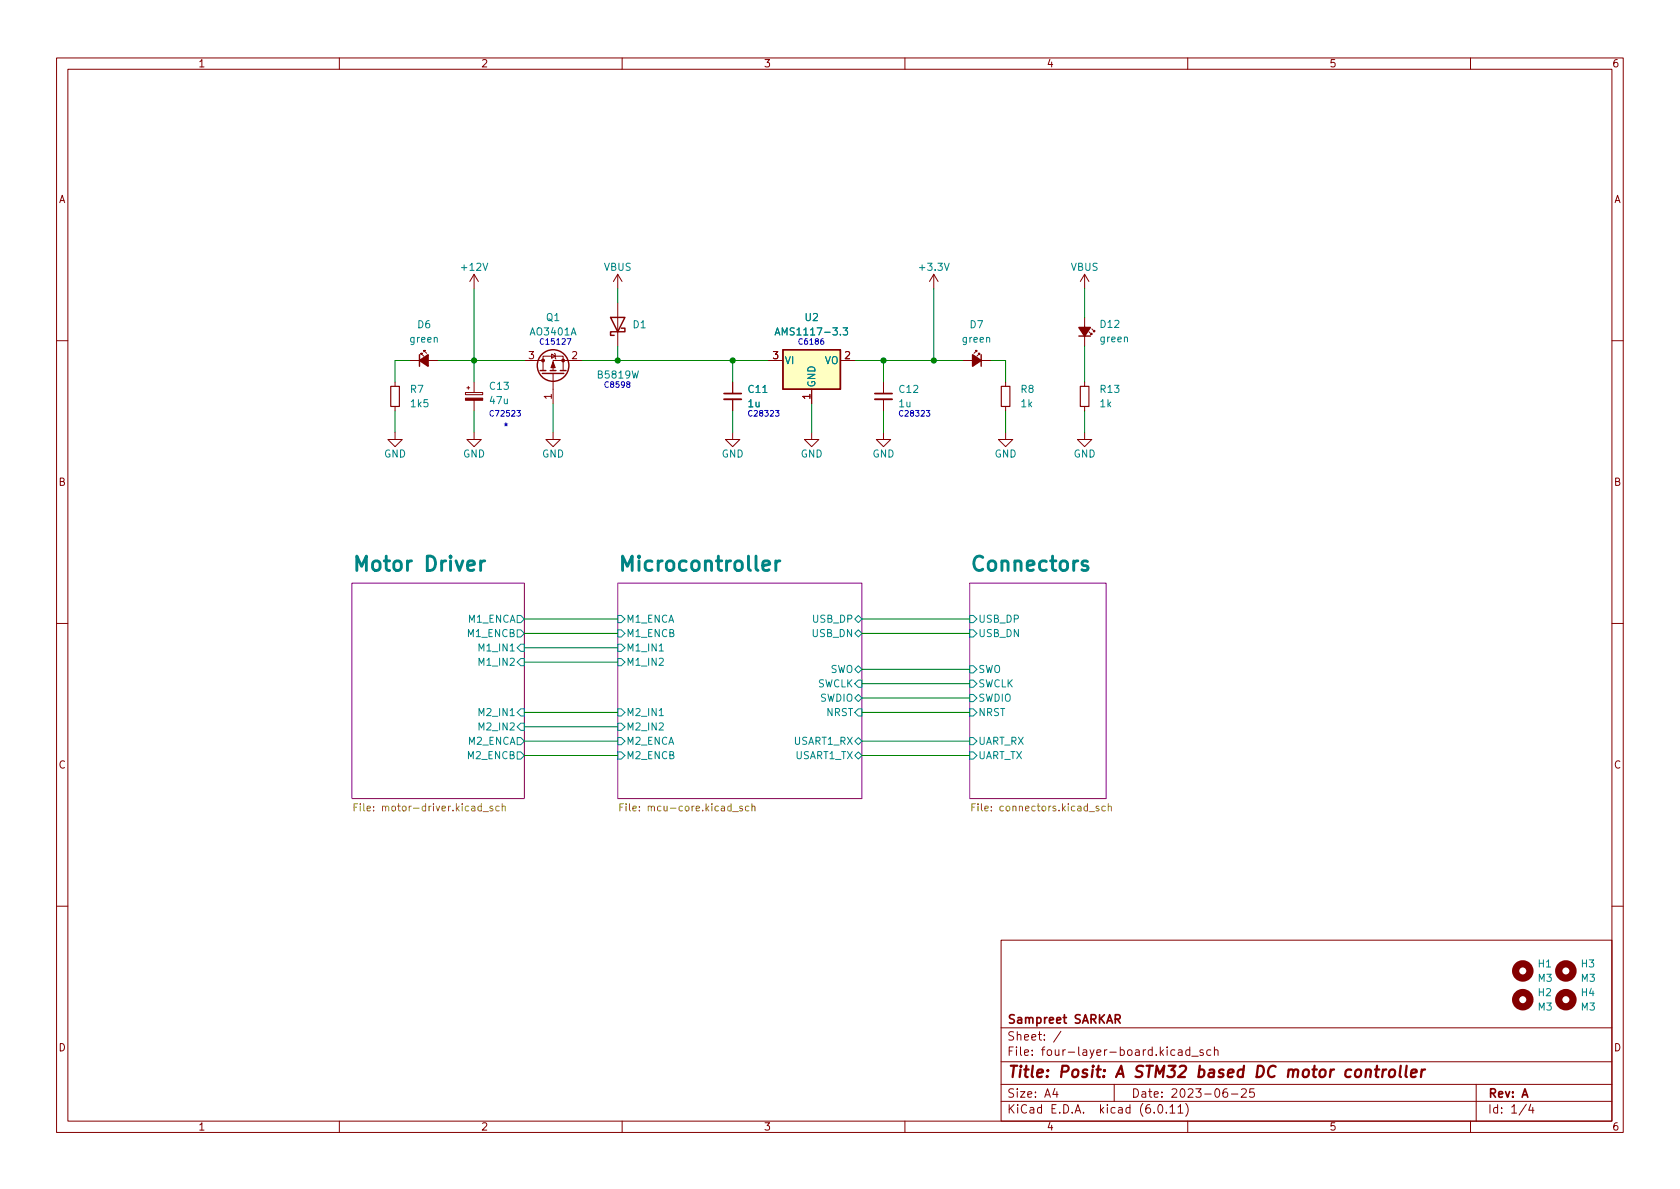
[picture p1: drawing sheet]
<svg xmlns="http://www.w3.org/2000/svg" width="297mm" height="210mm" viewBox="0 0 297 210" stroke-linecap="round" stroke-linejoin="round" font-family="sans-serif">
<g fill="none" stroke="#840000" stroke-width=".18">
<path d="M10 10.2h277v190.1h-277zM12 12.2h273v186.1h-273zM60 10.2v2M110 10.2v2M160 10.2v2M210 10.2v2M260 10.2v2M83.8 48.5l-.7 1.3M83.8 48.5v2.5M83.8 48.5l.8 1.3M109.2 48.5l-.7 1.3M109.2 48.5v2.5"/>
<path d="M109.2 53.6v7.6M109.2 48.5l.8 1.3M165.1 48.5l-.8 1.3M165.1 48.5v2.5M165.1 48.5l.8 1.3M191.8 48.5v2.5M191.8 56.1v5.1M191.8 48.5l-.8 1.3M191.8 48.5l.7 1.3M192.5 58.7l.5 .5v-.3v.3h-.2M193 58.2l.5 .5v-.3v.3h-.2M10 60.2h2"/>
<path d="M69.8 76.4v1.3h1.3l-1.3 1.3-1.2-1.3h1.2M69.8 67.6v.7M69.8 71.9v.7M72.4 63.7h5.1M74.4 62.7v-.2h.3h-.3l.5 .5M74.9 62.2v-.2h.3h-.3l.5 .5M82.3 69.4h3v.4h-3zM82.5 68.6h.6M82.8 68.3v.5M83.8 76.4v1.3h1.3l-1.3 1.3-1.3-1.3h1.3M83.8 67.6v1.8M83.8 70.8v1.8"/>
<path d="M92.7 63.7h3.3M96 65.5v-2.5h3.6v2.5M97.5 62.6l.7 .4-.7 .4zM97.8 76.4v1.3h1.3l-1.3 1.3-1.3-1.3h1.3M97.8 66v5.4M98 62.5l.2 .1v.8l.1 .1M102.9 63.7h-5.1v1.8M129.5 76.4v1.3h1.3l-1.3 1.3-1.2-1.3h1.2M129.5 67.6v2M129.5 70.6v2M135.9 63.7h2.5M143.5 76.4v1.3h1.3l-1.3 1.3-1.3-1.3h1.3"/>
<path d="M143.5 68.8v2.6M148.6 63.7h2.5M156.2 76.4v1.3h1.3l-1.3 1.3-1.3-1.3h1.3M156.2 67.6v2M156.2 70.6v2M170.2 63.7h5.1M172.7 62.2v-.2h-.2h.2l-.5 .5M173.2 62.7v-.2h-.2h.2l-.5 .5M177.8 76.4v1.3h-1.3l1.3 1.3 1.3-1.3h-1.3M177.8 67.6v.7M177.8 71.9v.7M191.8 76.4v1.3h-1.3l1.3 1.3 1.2-1.3h-1.2"/>
<path d="M191.8 67.6v.7M191.8 71.9v.7M285 60.2h2M10 110.2h2M285 110.2h2M10 160.2h2M177 166.3h108v32h-108zM285 160.2h2M60 198.3v2M110 198.3v2M160 198.3v2M177 194.8h108"/>
<path d="M177 191.8h108M177 187.8h108M177 181.8h108M182.5 186.5v.1M182.5 185.7v.1M184.6 183.8v.1M184.6 183v.1M187.6 182.4l-1.3 1.9M197 191.8v3M209.6 195.1a1.72 1.72 0 0 1 0 2.3M210 198.3v2M210.4 185.7l-.5-.1-.3 .3v.4l.2 .3h.6"/>
<path d="M210.4 185.1v1.5M210.7 186.8h1.2M212.7 185.7l-.3-.1-.3 .2 .1 .3 .5 .1v.4h-.6M214.1 185.7l-.5-.1-.2 .3v.4l.1 .3h.6M214.7 185.8l.2-.2 .4 .1 .1 .9M214.7 185.1v1.5M217.7 193.5h1.2M219.5 192.7l.6-.2 .2 .2 .1 .3-1 1h1M221.7 192.5h-.7l-.1 .7 .2-.1 .5 .1 .2 .2-.1 .5-.2 .1-.6-.1M260 198.3v2M261 191.8v6.5M270.6 195.3l-.3 1h.9"/>
<path d="M271 195.8v1"/>
</g>
<path d="M212 189.2l.3-.1 .5 .1 .2 .3-.1 .6a.66 .66 0 0 1-1 .3M212.1 188.5l-.2 2M222.4 188.5h.5a1.08 1.08 0 0 1 .6 1 1.08 1.08 0 0 1-.8 1h-.5zM238.9 189.2a.66 .66 0 0 0-1 .3l-.1 .6 .2 .3 .2 .1 .6-.1" fill="none" stroke="#840000" stroke-width=".4"/>
<path d="M128 69.6h3.1M154.7 69.6h3M188 179.9h.6M188.2 179.4v1.3l.4 .2" fill="none" stroke="#840000" stroke-width=".3"/>
<g fill="#fff" stroke="#fff" stroke-width=".18">
<path d="M109.2 103.1h43.2v38.1h-43.2z"/>
<path d="M171.4 103.1h24.2v38.1h-24.2z"/>
<path d="M62.2 103.1h30.5v38.1h-30.5z"/>
</g>
<path d="M62.2 103.1h30.5v38.1h-30.5zM109.2 103.1h43.2v38.1h-43.2zM171.4 103.1h24.2v38.1h-24.2z" fill="none" stroke="#840084" stroke-width=".18"/>
<g fill="none" stroke="#008484" stroke-width=".18">
<path d="M76.8 59.8l.2-.1h.3v.8M85.4 46.5l.4 1.3 .4-1.3M101 59.2l.4-1.2 .4 1.2M148.6 59.1v.1M149.1 58h.8l-.5 .5 .4 .1v.5l-.2 .1-.5-.1M167 46.5l.4 1.3 .4-1.3M174.4 59.8l.2-.1h.3l.1 .8M198.8 59.7l.2-.1 .3 .1v.7M111.8 65.6l.3 1.3 .2-.9 .3 .9 .3-1.3M134.9 69.4h.7M90.2 115.1h.7M91.4 108.8h.7l.6 .7-.6 .6h-.7z"/>
<path d="M91.4 111.4h.7l.6 .6-.6 .6h-.7zM91.4 114.5l.7-.6h.6v1.3h-.6zM92.1 116.5h.6v1.2h-.6l-.7-.6zM109.2 113.9h.7l.6 .6-.6 .7h-.7zM109.2 116.5h.7l.6 .6-.6 .6h-.7zM109.2 108.8h.7l.6 .7-.6 .6h-.7zM109.2 111.4h.7l.6 .6-.6 .6h-.7zM116.6 115.1h.7M151.1 109.5l.7-.7 .6 .7-.6 .6zM151.1 112l.7-.6 .6 .6-.6 .6zM151.1 118.4l.7-.7 .6 .7-.6 .6zM171.4 108.8h.7l.6 .7-.6 .6h-.7z"/>
<path d="M171.4 111.4h.7l.6 .6-.6 .6h-.7zM171.4 117.7h.7l.6 .7-.6 .6h-.7zM90.2 126.6h.7M91.4 126l.7-.7h.6v1.3h-.6zM91.4 130.4h.7l.6 .7-.6 .6h-.7zM91.4 133h.7l.6 .6-.6 .6h-.7zM92.1 127.9h.6v1.3h-.6l-.7-.7zM109.2 125.3h.7l.6 .7-.6 .6h-.7zM109.2 130.4h.7l.6 .7-.6 .6h-.7zM109.2 133h.7l.6 .6-.6 .6h-.7zM109.2 127.9h.7l.6 .6-.6 .7h-.7zM116.6 126.6h.7"/>
<path d="M151.1 123.4l.7-.6 .6 .6-.6 .7zM151.1 133.6l.7-.6 .6 .6-.6 .6zM151.8 120.3h.6v1.2h-.6l-.7-.6zM151.8 125.3h.6v1.3h-.6l-.7-.6zM151.8 130.4l.6 .7-.6 .6-.7-.6zM171.4 120.3h.7l.6 .6-.6 .6h-.7zM171.4 122.8h.7l.6 .6-.6 .7h-.7zM171.4 125.3h.7l.6 .7-.6 .6h-.7zM171.4 130.4h.7l.6 .7-.6 .6h-.7zM171.4 133h.7l.6 .6-.6 .6h-.7z"/>
</g>
<path d="M137.2 99.2v1.7M137.9 99.2a.65 .65 0 0 0-.7 .5M192.3 99.3l-.6-.1-.4 .3 .1 .4 .9 .3 .1 .2-.1 .4-.3 .1-.7-.1" fill="none" stroke="#008484" stroke-width=".51"/>
<g fill="none" stroke="#848400" stroke-width=".18">
<path d="M66.1 143.3v.1M66.1 142.6v.1M85.4 143.5h1M87.1 142.6h-.3l-.2 .1 .1 .2 .4 .1v.3h-.5M88.3 142.6h-.4l-.3 .2 .2 .5h.5M88.8 142.7l.2-.1h.3v.8M88.8 142.1v1.3M113 143.3v.1M113 142.6v.1M131.3 142.6h-.4l-.1 .1v.2l.5 .1v.3h-.5M132.4 142.6h-.4l-.2 .2 .1 .5h.5M132.9 142.7l.2-.1h.3l.1 .8"/>
<path d="M132.9 142.1v1.3M175.3 143.3v.1M175.3 142.6v.1M194.3 142.6h-.3l-.2 .1v.2l.5 .1v.3h-.5M195.4 142.6h-.3l-.3 .2 .1 .5h.5M196 142.7l.1-.1h.3l.1 .8M196 142.1v1.3"/>
</g>
<path d="M69.1 68.3h1.5v3.6h-1.5zM177 68.3h1.6v3.6h-1.6zM191 68.3h1.5v3.6h-1.5z" fill="none" stroke="#840000" stroke-width=".2"/>
<g fill="none" stroke="#840000" stroke-width=".25">
<path d="M107.9 56.1h2.6l-1.3 2.6zM109.9 58h.6v.7h-2.6v.6h.7M190.8 59.4h2M74.2 62.7v2.1M95.5 65.5h1M95.9 66h3.8M97.3 65.5h1M99.1 65.5h1M138.4 61.8h10.2v7h-10.2zM173.5 62.7v2.1"/>
<circle cx="97.8" cy="64.6" r="2.79"/>
</g>
<g fill="#840000" stroke="#840000" stroke-width=".25">
<path d="M74.2 63.7l1.5-1v2.1z"/>
<path d="M172 62.7l1.5 1-1.5 1.1z"/>
<path d="M190.8 57.9h2l-1 1.5z"/>
</g>
<path d="M128 70.6h3.1M154.7 70.6h3" fill="none" stroke="#840000" stroke-width=".33"/>
<g fill="none" stroke="#840000" stroke-width="1.3">
<circle cx="269.2" cy="171.7" r="1.27"/>
<circle cx="269.2" cy="176.8" r="1.27"/>
<circle cx="276.9" cy="171.7" r="1.27"/>
<circle cx="276.9" cy="176.8" r="1.27"/>
</g>
<path d="M138.4 61.8h10.2v7h-10.2z" fill="#ffffc2" stroke="#ffffc2" stroke-width=".18"/>
<g fill="#840000" stroke="#840000" stroke-width=".18">
<path d="M97.8 64l.4 1h-.8z"/>
<path d="M82.3 70.4h3v.4h-3z"/>
<circle cx="99.6" cy="63.7" r=".25"/>
<circle cx="96" cy="63.7" r=".25"/>
</g>
<path d="M100.3 59.9h.6l-.4 1M145.6 59.9h-.3l-.2 .2v.6l.2 .2 .3-.1v-.5h-.3l-.2 .2M91.4 72.6h.6l-.3 .4 .3 .1v.4l-.2 .1-.4-.1M111 67.9l-.2-.2 .1-.1h.4v.2l-.5 .3 .2 .4 .4-.2-.2-.4M137.1 72.6h.6l-.3 .4 .3 .1v.4l-.2 .1-.4-.1M163.8 72.6h.6l-.3 .4 .2 .1v.4l-.1 .1-.4-.1" fill="none" stroke="#0000c2" stroke-width=".18"/>
<g fill="none" stroke="#008400" stroke-width=".18">
<path d="M83.8 51v16.6M109.2 51v2.6M165.1 51v12.7M191.8 51v5.1M69.8 72.6v3.8M72.4 63.7h-2.6v3.9M77.5 63.7h15.2M83.8 72.6v3.8M97.8 71.4v5M102.9 63.7h33M109.2 61.2v2.5M129.5 63.7v3.9"/>
<path d="M129.5 72.6v3.8M143.5 71.4v5M151.1 63.7h19.1M156.2 63.7v3.9M156.2 72.6v3.8M175.3 63.7h2.5v3.9M177.8 72.6v3.8M191.8 61.2v6.4M191.8 72.6v3.8M92.7 109.5h16.5M92.7 112h16.5M92.7 117.1h16.5"/>
<path d="M92.7 114.5h16.5M152.4 109.5h19M152.4 112h19M152.4 118.4h19M92.7 126h16.5M92.7 133.6h16.5M92.7 131.1h16.5M92.7 128.5h16.5M152.4 126h19M152.4 120.9h19M152.4 123.4h19M152.4 133.6h19"/>
<path d="M152.4 131.1h19"/>
</g>
<g fill="#008400" stroke="#008400" stroke-width=".18">
<circle cx="156.2" cy="63.7" r=".46"/>
<circle cx="165.1" cy="63.7" r=".46"/>
<circle cx="129.5" cy="63.7" r=".46"/>
<circle cx="109.2" cy="63.7" r=".46"/>
<circle cx="83.8" cy="63.7" r=".46"/>
</g>
<g font-size="3.5" fill="#008484">
<text x="62.2" y="101.8">Motor</text>
<text x="75.2" y="101.8">Driver</text>
<text x="109.2" y="101.8">Microcontroller</text>
<text x="171.4" y="101.8">Connectors</text>
</g>
<g font-size="2.8" fill="#840000">
<text x="178" y="191.2">Title:</text>
<text x="187.3" y="191.2">Posit:</text>
<text x="197.7" y="191.2">A STM32</text>
<text x="212.7" y="191.2">based</text>
<text x="223.4" y="191.2">DC motor</text>
<text x="239.9" y="191.2">controller</text>
</g>
<g font-size="2.1" fill="#840000">
<text x="178" y="184.5">Sheet:</text>
<text x="178" y="181.5">Sampreet</text>
<text x="189.9" y="181.5">SARKAR</text>
<text x="178" y="187.2">File:</text>
<text x="184.4" y="187.2">four-layer-board.kicad_sch</text>
<text x="178" y="197.4">KiCad</text>
<text x="178" y="194.6">Size:</text>
<text x="184.7" y="194.6">A4</text>
<text x="185.7" y="197.4">E.D.A.</text>
<text x="194.6" y="197.4">kicad</text>
<text x="200" y="194.6">Date:</text>
<text x="201.8" y="197.4">(6.0.11)</text>
<text x="207" y="194.6">2023-06-25</text>
<text x="263" y="194.6">Rev:</text>
<text x="263" y="197.4">Id:</text>
<text x="267.1" y="197.4">1/4</text>
<text x="269.1" y="194.6">A</text>
</g>
<g font-size="1.8" fill="#840000">
<text x="35" y="12.3">1</text>
<text x="85" y="12.3">2</text>
<text x="135" y="12.3">3</text>
<text x="185" y="12.3">4</text>
<text x="235" y="12.3">5</text>
<text x="285" y="12.3">6</text>
<text x="10.4" y="36.3">A</text>
<text x="285.4" y="36.3">A</text>
<text x="93.3" y="63.5">3</text>
<text x="100.9" y="63.5">2</text>
<text x="136.5" y="63.5">3</text>
<text x="149.2" y="63.5">2</text>
<text x="97.5" y="70.8" transform="rotate(-90 97.5 70.8)">1</text>
<text x="143.3" y="70.8" transform="rotate(-90 143.3 70.8)">1</text>
<text x="10.3" y="86.3">B</text>
<text x="285.3" y="86.3">B</text>
<text x="10.3" y="136.3">C</text>
<text x="285.3" y="136.3">C</text>
<text x="10.3" y="186.3">D</text>
<text x="285.3" y="186.3">D</text>
<text x="35" y="200.3">1</text>
<text x="85" y="200.3">2</text>
<text x="135" y="200.3">3</text>
<text x="185" y="200.3">4</text>
<text x="235" y="200.3">5</text>
<text x="285" y="200.3">6</text>
</g>
<g font-size="1.8" fill="#008484">
<text x="81.2" y="48.3">+12V</text>
<text x="106.7" y="48.3">VBUS</text>
<text x="162.2" y="48.3">+3.3V</text>
<text x="189.2" y="48.3">VBUS</text>
<text x="73.7" y="58.4">D6</text>
<text x="93.5" y="59.7">AO3401A</text>
<text x="96.4" y="57.2">Q1</text>
<text x="111.8" y="58.4">D1</text>
<text x="136.8" y="59.7">AMS1117-3.3</text>
<text x="142.2" y="57.2">U2</text>
<text x="171.3" y="58.4">D7</text>
<text x="194.3" y="58.4">D12</text>
<text x="72.3" y="61">green</text>
<text x="138.7" y="64.8">VI</text>
<text x="145.8" y="64.8">VO</text>
<text x="169.9" y="61">green</text>
<text x="194.3" y="60.9">green</text>
<text x="72.4" y="69.9">R7</text>
<text x="86.4" y="69.3">C13</text>
<text x="86.4" y="71.8">47u</text>
<text x="105.4" y="67.3">B5819W</text>
<text x="132.1" y="69.9">C11</text>
<text x="144.5" y="68.6" transform="rotate(-90 144.5 68.6)">GND</text>
<text x="158.8" y="69.9">C12</text>
<text x="180.3" y="69.9">R8</text>
<text x="194.3" y="69.9">R13</text>
<text x="72.4" y="72.4">1k5</text>
<text x="132.1" y="72.4">1u</text>
<text x="158.8" y="72.4">1u</text>
<text x="180.3" y="72.4">1k</text>
<text x="194.3" y="72.4">1k</text>
<text x="67.8" y="81.3">GND</text>
<text x="81.8" y="81.3">GND</text>
<text x="95.8" y="81.3">GND</text>
<text x="127.5" y="81.3">GND</text>
<text x="141.5" y="81.3">GND</text>
<text x="154.2" y="81.3">GND</text>
<text x="175.8" y="81.3">GND</text>
<text x="189.8" y="81.3">GND</text>
<text x="82.4" y="113">M1_ENCB</text>
<text x="82.6" y="110.5">M1_ENCA</text>
<text x="110.7" y="110.5">M1_ENCA</text>
<text x="110.7" y="113">M1_ENCB</text>
<text x="143.4" y="113">USB_DN</text>
<text x="143.5" y="110.5">USB_DP</text>
<text x="172.9" y="110.5">USB_DP</text>
<text x="172.9" y="113">USB_DN</text>
<text x="84.3" y="115.6">M1_IN1</text>
<text x="84.3" y="118.1">M1_IN2</text>
<text x="110.7" y="115.6">M1_IN1</text>
<text x="110.7" y="118.1">M1_IN2</text>
<text x="146.8" y="119.4">SWO</text>
<text x="172.9" y="119.4">SWO</text>
<text x="144.6" y="121.9">SWCLK</text>
<text x="144.9" y="124.5">SWDIO</text>
<text x="172.9" y="121.9">SWCLK</text>
<text x="172.9" y="124.5">SWDIO</text>
<text x="84.3" y="129.5">M2_IN2</text>
<text x="84.3" y="127">M2_IN1</text>
<text x="110.7" y="127">M2_IN1</text>
<text x="110.7" y="129.5">M2_IN2</text>
<text x="146" y="127">NRST</text>
<text x="172.9" y="127">NRST</text>
<text x="82.4" y="134.6">M2_ENCB</text>
<text x="82.6" y="132.1">M2_ENCA</text>
<text x="110.7" y="132.1">M2_ENCA</text>
<text x="110.7" y="134.6">M2_ENCB</text>
<text x="140.3" y="132.1">USART1_RX</text>
<text x="140.6" y="134.6">USART1_TX</text>
<text x="172.9" y="132.1">UART_RX</text>
<text x="172.9" y="134.6">UART_TX</text>
<text x="271.8" y="171.5">H1</text>
<text x="271.8" y="174">M3</text>
<text x="279.4" y="171.5">H3</text>
<text x="279.4" y="174">M3</text>
<text x="271.8" y="176.5">H2</text>
<text x="271.8" y="179.1">M3</text>
<text x="279.4" y="176.5">H4</text>
<text x="279.4" y="179.1">M3</text>
</g>
<text font-size="1.8" fill="#0000c2" x="88.9" y="76.1">*</text>
<g font-size="1.8" fill="#848400">
<text x="62.2" y="143.8">File:</text>
<text x="67.4" y="143.8">motor-driver.kicad_sch</text>
<text x="109.2" y="143.8">File:</text>
<text x="114.4" y="143.8">mcu-core.kicad_sch</text>
<text x="171.5" y="143.8">File:</text>
<text x="176.6" y="143.8">connectors.kicad_sch</text>
</g>
<g font-size="1.4" fill="#0000c2">
<text x="95.2" y="60.9">C15127</text>
<text x="141" y="60.9">C6186</text>
<text x="106.7" y="68.6">C8598</text>
<text x="86.4" y="73.6">C72523</text>
<text x="132.1" y="73.6">C28323</text>
<text x="158.7" y="73.6">C28323</text>
</g>
</svg>
